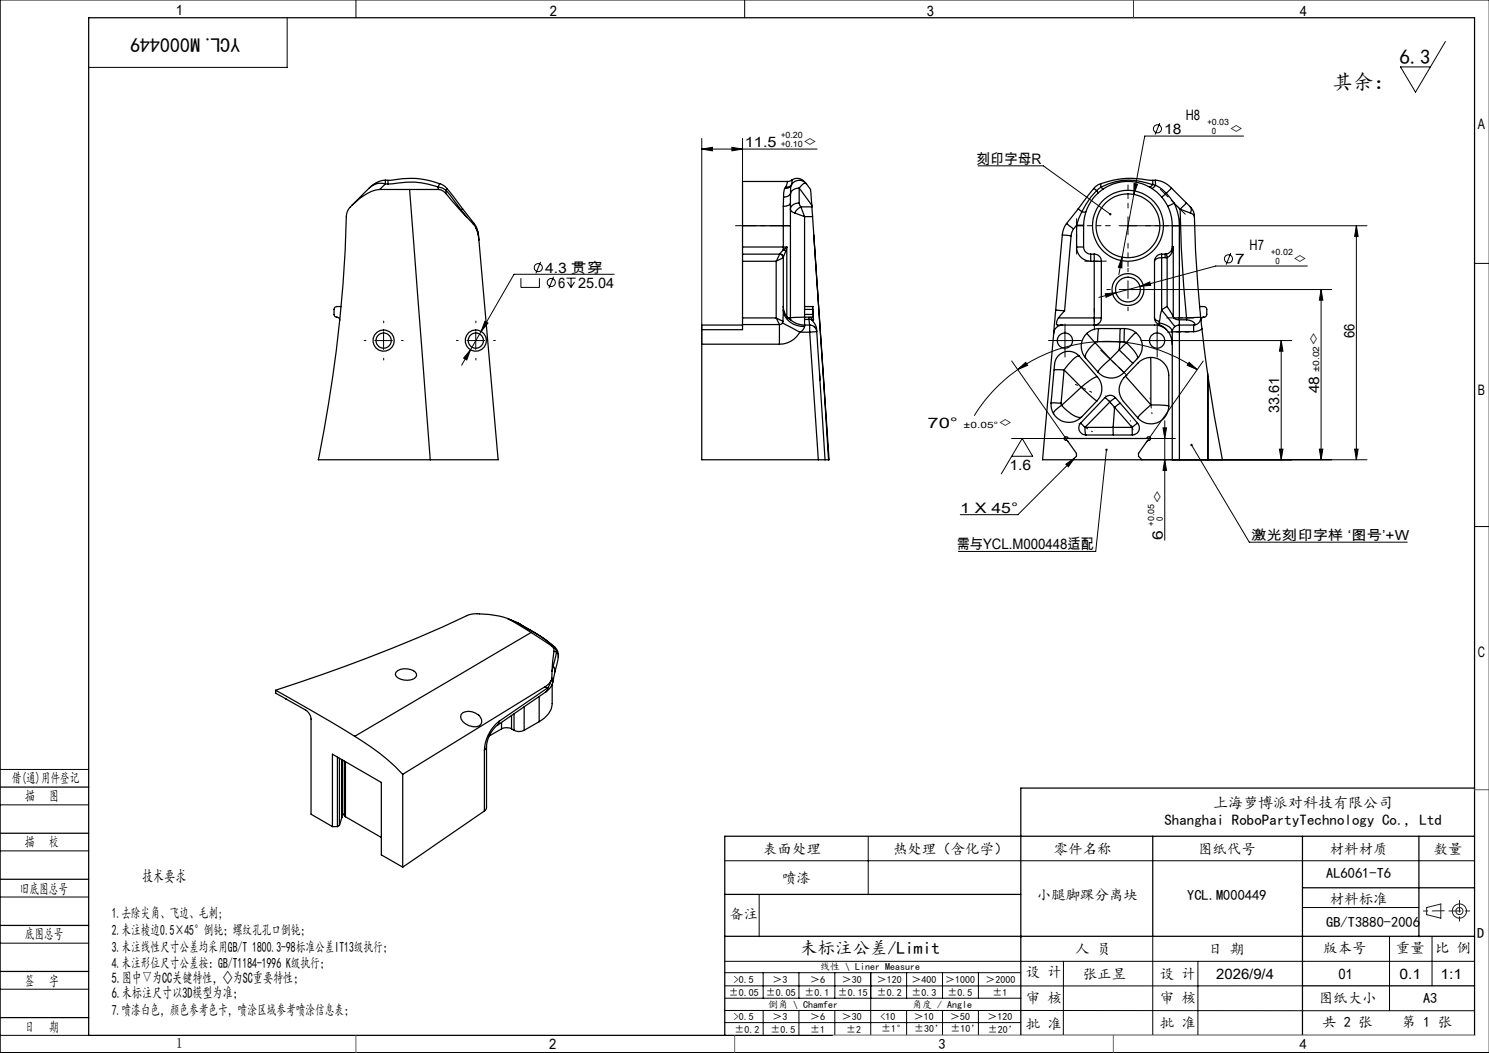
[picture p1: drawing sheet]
<svg xmlns="http://www.w3.org/2000/svg" width="420mm" height="297mm" viewBox="0 0 420 297" stroke-linecap="round" stroke-linejoin="round" font-family="sans-serif">
<g fill="none" stroke="#000" stroke-width=".28">
<path d="M100.4 0v5M210 0v5M420 0h-419.9v297h419.9M81 5v14h-56M407.7 11.7l-8.4 14.3-4.3-7.1h8.5M197.9 39v58.1M209.4 39v12.2M327.1 34.7l-1.3 3.3M350.8 38.4h-27.9l-7.3 39M197.9 42l3-.4v.9zM197.9 42h32.6M206.4 41.6l3 .4-3 .5z"/>
<path d="M275.9 46.8h18.4l18.9 13.6M319.9 51.8l1 .2-1.1 2.8zM146.9 78.5v2.6h5.3v-2.6M152.5 73.9l-1.3 3.2M156.1 78.1l-1.3 3.2M159.8 78.5h2.6M160.1 79.5l1 1.6M161.1 78.5v2.6M162.1 79.5l-1 1.6M173.2 77.4h-28.2l-9.3 16.1M316.5 72.5l-.1 3.1-.9-.2zM318.2 61.2v5"/>
<path d="M318.2 79.2v5M347.2 71.4l-1.3 3.2M368.8 75h-25.9l-28.1 7.6M382.6 63.7v66M382.6 63.7l.5 3h-1zM385.6 63.7h-69.9M415.9 74.3h4.1M105.7 96.1h5M108.2 93.6v5M131.7 96.1h5M132.7 98.7l-1 2.8-.9-.5zM134.2 93.6v5"/>
<path d="M135.7 93.5l-5.5 9.5M136.8 90.6l.9 .5-2 2.4zM297.9 96.1h5M300.4 93.6v5M311.7 82.9l3.1-.3-2.8 1.3zM314.8 82.6l-4.8 1.3M321.6 80.8l2.7-1.3 .3 1zM323.9 96.1h5M326.4 93.6v5M331 96.1h33.4M361.4 96.1v33.6M361.4 96.1l.5 3h-1z"/>
<path d="M372.6 81.7v48M372.6 81.7l.5 3h-1zM375.6 81.7h-59.9M285.4 101.8l15.9 22.8M287.1 104.2l2.2-2 .5 .8zM287.1 104.2a44.2 44.2 0 0 1 50.6 0M287.1 104.2a44.3 44.3 0 0 0-12.3 13.1M328.5 118.7v33.7M335.4 102.2l2.3 2-2.8-1.2zM339.4 101.8l-16 22.8M285.3 123.7h16.5M285.4 128.7h5.9l-3-5-5.9 10"/>
<path d="M300.6 130.9l2.5-1.7-1.8 2.5zM303.1 129.2l-16 16h-16.2M312.1 126.9l-3 28.6h-38.8M322.1 129.7h63.5M323 123.7h8.5M328 120.7h1l-.5 3zM328.5 129.7l.5 3h-1zM336.1 125.5l16.3 27.4h44.5M360.9 126.7h1l-.5 3zM372.1 126.7h1l-.5 3zM382.1 126.7h1l-.5 3zM415.9 148.5h4.1"/>
<path d="M0 217h25M0 227h25M0 240h25M244.9 236v16.3M0 253h25M204.4 242.8h211.5M214.1 252.4v11.8M367.4 256h32.8M0 266h25M0 279h25M204.4 271.1h211.5M204.4 278.1h163"/>
<path d="M204.4 274.4h83.5M215.3 274.4v7.1M225.4 274.4v7.1M235.5 274.4v7.1M245.6 274.4v17.6M255.7 274.4v7.1M265.9 274.4v7.1M276 274.4v7.1M300 271.1l-.1 21M325.2 264.1v27.9M337.9 271.1v20.9M391.9 264.1v21"/>
<path d="M403.9 264.1v14M0 292h25M204.4 285l211.5 .1M204.4 288.4h83.5M204.5 281.5h83.5M215.3 285v7M225.4 285v7M235.5 285v7M255.7 285v7M265.9 285v7M276 285v7M287.9 292h128"/>
<circle cx="326.5" cy="36.3" r="1.14"/>
<circle cx="151.8" cy="75.5" r="1.14"/>
<circle cx="155.5" cy="79.7" r="1.14"/>
<circle cx="346.5" cy="73" r="1.15"/>
</g>
<g fill="none" stroke="#191924" stroke-width=".28">
<path d="M402.4 256l4-1v4l-4-1z"/>
<circle cx="411.7" cy="257" r="1"/>
<circle cx="411.7" cy="257" r="2"/>
</g>
<g fill="none" stroke="#000" stroke-width=".28" stroke-dasharray="30.5 1.3 1.3 1.3">
<path d="M318.2 76.7v-1M103.2 96h-.5M108.2 91v-.5M113.2 96h.5M129.2 96h-.5M134.2 91v-.5M139.2 96h.5M297.9 96h-2.1M300.4 93.5v-2.1M300.4 98.5v2.2M302.9 96h2.2M313.2 81.7h-1"/>
<path d="M318.2 86.7v1M323.2 81.7h1M323.9 96h-2.1M326.4 93.5v-2.1M326.4 98.5v2.2M328.9 96h2.2M108.2 101v.5M134.2 101v.5"/>
</g>
<path d="M327.3 53.4l7 7M303.7 61.7v10" fill="none" stroke="#000" stroke-width=".28" stroke-dasharray="30.5 1.3 1.3 1.3" stroke-dashoffset="27.4"/>
<path d="M306 73.7h6.1M308.7 87v6M335.4 93.7h-6.1" fill="none" stroke="#000" stroke-width=".28" stroke-dasharray="30.5 1.3 1.3 1.3" stroke-dashoffset="29.3"/>
<path d="M336.7 89.7h-7.6" fill="none" stroke="#000" stroke-width=".28" stroke-dasharray="30.5 1.3 1.3 1.3" stroke-dashoffset="28.6"/>
<path d="M332.7 91.7v-30" fill="none" stroke="#000" stroke-width=".28" stroke-dasharray="30.5 1.3 1.3 1.3" stroke-dashoffset="15"/>
<path d="M310.5 98.8l7.4 7.1" fill="none" stroke="#000" stroke-width=".28" stroke-dasharray="30.5 1.3 1.3 1.3" stroke-dashoffset="27.3"/>
<path d="M307.9 110.6l-4.5-2.2" fill="none" stroke="#000" stroke-width=".28" stroke-dasharray="30.5 1.3 1.3 1.3" stroke-dashoffset="29.8"/>
<path d="M324.9 116.7l-.5-4.5" fill="none" stroke="#000" stroke-width=".28" stroke-dasharray="30.5 1.3 1.3 1.3" stroke-dashoffset="30.1"/>
<path d="M308.1 121.8l-3.7-2.3" fill="none" stroke="#000" stroke-width=".28" stroke-dasharray="30.5 1.3 1.3 1.3" stroke-dashoffset="30.2"/>
<path d="M314.3 115.1l-2.4-3.4M320 122.6l-1.2-4" fill="none" stroke="#000" stroke-width=".28" stroke-dasharray="30.5 1.3 1.3 1.3" stroke-dashoffset="30.3"/>
<path d="M318.2 58.7v-6.5M313.2 63.7h-6.5M318.2 68.7v6.5M323.2 63.7h6.5" fill="none" stroke="#000" stroke-width=".28" stroke-dasharray="30.5 1.3 1.3 1.3" stroke-dashoffset="29.1"/>
<path d="M223 63.7h-15.5" fill="none" stroke="#000" stroke-width=".28" stroke-dasharray="30.5 1.3 1.3 1.3" stroke-dashoffset="24.6"/>
<g fill="none" stroke="#000" stroke-width=".35">
<path d="M25 5h390.9v287h-390.9zM99.3 57.9l-.7 .7a4.2 4.2 0 0 0-.9 2.5 389.8 389.8 0 0 1-7.9 68.6h31.6M107.1 53.4a13 13 0 0 0-7.8 4.5M107.1 53.4h8.4M108.7 50.8a6.4 6.4 0 0 0-4.5 2.1M108.7 51.9a4.3 4.3 0 0 0-4.6 1.2l-4.8 4.8M108.7 50.8v1.1M108.7 50.8l.7 .1M108.7 51.9l-1.6 1.5M108.7 51.9h.7M109.4 50.9h.2a26.6 26.6 0 0 1 14.5 .9M109.4 51.9h.5a25 25 0 0 1 13.7 .8"/>
<path d="M109.4 50.9v1M115.5 53.4l5.9 76.3M115.5 53.4h8.1M123.6 52.7l.5-.9 .9 .4 1.1 1M123.6 52.7l1.2 .4 .9 .5M123.6 52.7v.7M123.6 53.4l.8 .2 1.4 1M125.7 53.6l4.4 5.6M125.7 53.6l.1 1M125.8 54.6l5.9 6.6M126.1 53.2l7.6 9.8M126.1 53.2l-.4 .4"/>
<path d="M130.1 59.2l1.6 2M130.5 58.9l-.4 .3M220.9 58.2v5.5M221 55.6l-.1 2.6M221.4 53.1l-.4 2.5M221.4 53.1a1.76 1.76 0 0 0 1.8-.8l-.2 2.2M221.6 52.7l-.2 .4M222.2 51.2l1.1-.4v1.1M222.2 51.2h-12.8v12.5M222.2 51.2l-.6 1.5M223 59a1.41 1.41 0 0 0 1.2 1.1M223 59v30.7"/>
<path d="M223 57.3a1.98 1.98 0 0 1-2.1 .9M223 57.3v1.7M223 54.5v2.8M223 54.5a1.94 1.94 0 0 1-2 1.1M223.2 52.1a1.64 1.64 0 0 1-1.6 .6M223.4 50.8a2.76 2.76 0 0 1 3.8 .8M225.4 57.3a2.2 2.2 0 0 0-2.4 1.7M225.4 57.3l.5 1M225.4 53.1l3.6 4.8M225.4 53.1a2.4 2.4 0 0 0-2.4 1.4M225.4 53.1v4.2M225.9 58.3l-1 .8-.7 1"/>
<path d="M225.9 58.3l1 2.8M225.9 58.3h3.1M227.5 51.9a2.52 2.52 0 0 0-4.3 .4M227.5 51.9l1.1 1.5 .4 4.5M227.5 51.9l-.7-.2-1.4 1.4M227.5 51.9h.1M229 57.9v.4M229 58.3l.2 2.8M304.1 58.9l-3.3 4.1M304.1 58.9l1.1 .8M305.2 59.7l-1.5 3.8M305.2 59.7l1.1 .1"/>
<path d="M308.5 53.2l-4.4 5.7M308.5 53.2l.8 .6M309.3 53.8l-1.6 1.8-2.5 4.1M309.3 53.8l.5 .6M310.5 51.8l-.9 .4-1.1 1M310.5 51.8l.1 1M310.6 52.8l.6 .5M310.6 52.8l-1.3 1M325.2 50.9h-.5a25.4 25.4 0 0 0-14.2 .9M325.2 50.9v1.1M325.2 52a18.1 18.1 0 0 0-14.6 .8M325.2 52l-1 .7"/>
<path d="M325.2 52l.7 .3M325.9 50.9a6.2 6.2 0 0 1 4.5 2.2M325.9 50.8v1.5M325.9 50.8l-.7 .1M325.9 52.3l-.5 .5-.6 .3M325.9 52.3a8.4 8.4 0 0 1 3.1 2.2M329 54.5l-1.3 1.1M329 54.5l2.2 2.8M330.4 53.1l-1.4 1.4M330.4 53.1l4.2 4.2M331.2 57.3l-1.8 .9M331.2 57.3a15 15 0 0 1 1.5 6.4"/>
<path d="M331.2 57.3l1.7 1.7M332.9 59l2.9 1.1M332.9 59l.3 10.8 1.5 19.9M334.6 57.3l-1.7 1.7M334.6 57.3l1.1 1M335.7 58.3a1.51 1.51 0 0 1 .1 1.8M335.7 58.3a3.7 3.7 0 0 1 1.2 2.8M131.7 61.2l1.8 2M133.5 63.2l.8 1.1M133.7 63l.6 1 .6 2.3M133.7 63l-.2 .2M134.3 64.3l.8 3.4"/>
<path d="M134.3 64.3l.7 2M135 66.3l.1 1.4M135.1 67.7l5.4 62h-19.1M209.4 69.7v2M209.4 71.7v2M209.4 63.7h11.5M209.4 69.7h11.5M209.4 71.7h10.6M209.4 63.7v6M209.4 73.7v16M209.4 73.7h9.5M218.9 73.7v16"/>
<path d="M220 71.6a.96 .96 0 0 1 .9 1M220 71.6v.1M220 71.7a.74 .74 0 0 1 .9 .6 .74 .74 0 0 1-.8 .8l-1.2 .6M220 71.7l-1.1 2M220.9 69.7h1M220.9 63.7h2.1M220.9 69.7v.7M220.9 70.4l.7 .4M220.9 70.4l-.9 1.2M220.9 63.7v6M220.9 72.6v13.9M221.6 70.8l-.7 1.8"/>
<path d="M221.9 69.7l-.3 1.1M221.9 69.7l-1 .7M221.9 69.7v19.6M224.2 60.1l2.7 1M226.9 61.1v25.4M226.9 61.1h2.3M229.2 61.1l4.5 68.6M229.6 66.3l4.3 63.4h-.2M299.6 66.3l2.5 .2M299.6 66.3l-1.8 21.2M300.8 63l-.8 1.5-.4 1.8M300.8 63l2 1.6"/>
<path d="M302.1 66.5l-1.8 21.2M302.8 64.6l-.7 1.9M303.7 63.5h1.9M303.7 63.7h1.9M303.7 63.5v.2M303.7 69.7h1.9M303.7 69.7a4 4 0 0 0 4 4M303.7 63.5l-.9 1.1M303.7 63.7v6M305.6 63.7a12.5 12.5 0 0 1 12.6-12.5 12.5 12.5 0 0 1 12.5 12.5M305.6 69.7a2.05 2.05 0 0 0 2.1 2M305.6 63.7v6"/>
<path d="M307.7 71.7v2M307.7 71.7h.9M307.7 73.7h.9M308.6 71.7a1.99 1.99 0 0 1 2.1 2M308.6 71.7v2M308.6 73.7h2.1M308.6 73.7v16M310.7 73.7v16M325.6 73.7v16M327.7 71.7a2.05 2.05 0 0 0-2.1 2M327.7 72.7a1.88 1.88 0 0 0-2.1 1M327.7 71.7v1"/>
<path d="M327.7 71.7h.9M327.7 72.7v14.8M327.7 72.7h.9M328.6 71.7v1M329 71.6l.2 1M329.2 72.6l-.6 .1M329.2 72.6v13.9M330.7 69.7a2.05 2.05 0 0 1-2.1 2M330.7 63.7h2M330.7 69.7h.2M330.7 63.7v6M330.7 70.8a2.51 2.51 0 0 1-1.5 1.8"/>
<path d="M330.9 69.7l-.4 .8 .2 .3M330.9 69.7l-.2 1.1M330.9 69.7v19.6M332.7 63.7v26M335.8 60.1a1.45 1.45 0 0 1 1.1 1M336.9 61.1l.3 9.6 1.2 15.8M96.2 86.5l-1.7 .1-.3 .5v1.6a1.3 1.3 0 0 0 1.3 .9l.3 .7M197.9 93v4.1M197.9 97.1v32.6h32.9M197.9 97.1h22M209.4 91.5v1.5h-11.5M209.4 91.7h-11.5v1.3"/>
<path d="M209.4 89.7v1.8M209.4 91.5h10.5M209.4 89.7h9.5M218.9 89.7l1.9 .9M218.9 89.7l1 1.8M219.9 91.5v5.6M220.7 91.1l4.9 2.6M220.7 91.1l-.2 .3-.6 .1M220.8 90.6l-.1 .5M220.9 86.5v1M220.9 86.5a5.2 5.2 0 0 0 1 2.8M220.9 87.5a5.5 5.5 0 0 0 6 4.6"/>
<path d="M220.9 87.5l-.1 3.1M221.9 89.3l.3 .4M222.2 89.7l.8 .5M222.2 89.7h.8M223 89.7v.5M223 90.2a5.7 5.7 0 0 0 3.9 1.5M225.6 93.7a6.5 6.5 0 0 1-5.7 3.4M225.6 93.7h2.8M226.9 88.7v.8M226.9 86.5v.8M226.9 89.5v.6M226.9 89.5l-3.9 .2"/>
<path d="M226.9 90.1v1.6M226.9 91.7v.4M226.9 92.1l-.6 1.1-.7 .5M226.9 89.5h2.5M226.9 86.5h2.3M226.9 88.7h2.4M226.9 87.3h2.3M226.9 87.3v1.4M226.9 90.1h1.3M226.9 91.7h1.5M228.2 90.1h.7M228.2 89.5v.6"/>
<path d="M228.2 90.1l.2 1.6M228.4 91.7a1.97 1.97 0 0 1 2 1.7M228.4 91.7v2M228.4 93.7l2.4 36M228.7 89.5l.2 .6M228.9 90.1l.2 .2M229.1 90.3l.7 .9a6 6 0 0 1 .7 4.2l2.2 34.3M229.1 90.3h.3M229.2 86.5v.8M229.2 86.5h.1M229.2 86.5l.2 3M229.2 87.3l.1 1.4"/>
<path d="M229.3 88.7l.1 .8M229.4 89.5v.8M230.4 93.6l-2 .1M297.2 94l-3.1 35.7h36.6M297.8 87.5l2.5 .2M297.8 87.5l-.6 6.5M298.6 89.7l-.5 .9v1l1.6 .1M298.6 89.7h10M299.7 91.7a2.47 2.47 0 0 0-2.5 2.3M299.7 91.7h25.9a5.1 5.1 0 0 1 3.4 1.3M300.3 87.7l-1.7 2M306.6 94l2.3 2.7"/>
<path d="M308.6 89.7v1.8a1.76 1.76 0 0 0 2.1-1.8M308.6 89.7h2.1M308.9 96.7l-1.8 1.8-.7 1.1-.3 .9 .1 .5M308.9 96.7l4.3 4.6M309.6 96.4l-.7 .3M309.6 96.4h6.3M310 92.7a5 5 0 0 0-4.6 2.9 5 5 0 0 0 .8 5.4M310 92.7l-.3 .8-.1 2.9M310 92.7h7.2M315.7 98.7l3.8 3.8M315.7 98.7l-2.5 2.6M315.9 96.4h1.2"/>
<path d="M315.9 96.4l-.2 2.3M316 92.7l-.1 3.7M317.1 96.4l.6 .2M317.2 92.7a5 5 0 0 1 4.6 3 5 5 0 0 1-1 5.4M317.2 92.7l-.1 3.7M317.7 96.6l2.5 2.8a2.01 2.01 0 0 1 .6 1.7M317.7 96.6l-2 2.1M320.4 93.8l-2.7 2.8M325.6 89.7a2.04 2.04 0 0 0 1.3 1.8M325.6 89.7l.3 .5 1.2 .4M326.9 91.5l1.1 .6 1 .9M327 91.1l-.1 .4"/>
<path d="M327 91.1l2.1 .7a2.37 2.37 0 0 1 1.6 1.9M327.1 90.6l-.1 .5M327.7 87.5l-.6 3.1M327.7 87.5l3.7 4.6M329 93a6.1 6.1 0 0 1 1.7 4.1M329.2 86.5l-1.5 1M329.2 86.5l1.7 2.8M330.7 93.7v3.4M330.7 97.1v32.6M330.9 89.3l.2 .4M331.1 89.7l.4 .3 1.2 .2M331.1 89.7h1.6"/>
<path d="M331.4 92.1l-.6 .9-.1 .7M332.7 90.2v1.5M332.7 91.7l-1.3 .4M332.7 89.7v.5M332.7 91.7v1.9M332.7 93.6h4M332.7 93.6l-2 .1M332.7 91.7h4M332.7 89.7h2M332.7 93.6v36.1M332.7 90.2h2M334.7 90.2a2.72 2.72 0 0 1 2.4 1.3l-.4 .2"/>
<path d="M334.7 89.7v.5M336.7 91.7v1.9M338.4 86.5l.3 3M338.4 86.5h1.2a.85 .85 0 0 1 .8 .8v1.4a1.11 1.11 0 0 1-1.4 .9l-.4 .5M338.6 90.1a2.05 2.05 0 0 1-1.9 1.6M338.6 90.1h.2M338.7 89.5l-4 .2M338.7 89.5l-.1 .6M338.8 90.1l.2 2.7M339 92.8l-1 .5-1.3 .3M339 92.8l1.6 12.6M339.5 89.5l-.4 .1-.3 .5"/>
<path d="M231.2 105.5l.1 1.7M296.5 113.7a5 5 0 0 0 2.9 5 5 5 0 0 0 5.7-1.1M296.5 113.7h2.8M297.3 104.3h2.8M299.3 113.7l.1 .6M299.4 114.3a3.7 3.7 0 0 0-2.2 2.4M299.4 114.3l1.9 1.8 2.1 1.3a1.82 1.82 0 0 0 1.7 .2M300.1 104.3l4.9 4.9M300.1 104.3l-.8 9.4M304.4 100.5a4 4 0 0 0-4.2-1.2 4 4 0 0 0-2.7 3.4l-1 11M304.4 100.5a2.59 2.59 0 0 0-2.3 1.5l-2 2.3M304.4 100.5l5.2 5.8"/>
<path d="M304.8 119.3a2.01 2.01 0 0 0-.3 2.2 2.01 2.01 0 0 0 1.8 1.2M304.8 119.3l1.2 1.2M305 109.2l2.7 2.6 1.7 1.3M305 109.2l-5.6 5.1M306.2 101l3.5 3.9M309.4 113.1l-4.3 4.5M309.6 106.3a5 5 0 0 1-.2 6.8M309.6 106.3a7.5 7.5 0 0 0-4.1 2.5l-.5 .4M309.7 104.9a5 5 0 0 0 7.3 .2M311.7 112.1a2.01 2.01 0 0 1 2.9 .1M311.7 112.1l1.4 1.3M311.7 112.1l-6.9 7.2"/>
<path d="M313.1 113.4l-7.1 7.1M313.1 113.4l1.3 1.5M313.2 101.3l-2.6 2.4-.9 1.2M313.2 101.3l3.8 3.8M314.4 114.9l4.9 5.6M314.4 114.9l-.4 5.6M314.6 112.2l-1.5 1.2M314.6 112.2l6.3 7.2M316 113.7l-1.6 1.2M317.5 106.1l7.1 8.1M320.8 101.1l-3.8 4M320.9 119.4a1.99 1.99 0 0 1 .3 2.1 1.99 1.99 0 0 1-1.8 1.2"/>
<path d="M320.9 119.4l-1.6 1.1M324.6 100.8v13.4M324.6 114.2l3.6 .1 1.5 .2M324.6 114.2l-3.7 3.6M329.7 114.5v-8.7a5 5 0 0 0-3.2-4.6 5 5 0 0 0-5.4 1.1l-4 4.2a5 5 0 0 0-.2 6.7l4 4.6M329.7 114.5a5 5 0 0 1-3.3 4.7 5 5 0 0 1-5.5-1.4M340.6 105.4v24.3M340.6 105.4l.1 .8M340.7 106.2l1.8 11.3 2.3 12.2h-12.1M340.7 106.2v23.5M230.8 129.7h1.9M232.7 129.7h1"/>
<path d="M302.6 129.7l1-1v-.8l-2.7-3.7a.57 .57 0 0 1-.7-.3 .57 .57 0 0 1 .3-.7 .57 .57 0 0 1 .8 .3l.4 .2 21.8-.2a.57 .57 0 0 1 .7-.3 .57 .57 0 0 1 .3 .7 .57 .57 0 0 1-.7 .3l-2.7 3.7v.8l1 1M306 120.5h8M306 120.5l.3 2.2M306.3 122.7h13.1M314 120.5v2.2M314 120.5h5.3M319.3 120.5l.1 2.2M330.7 129.7h2M143.2 174.5l2.6 1.1M143.9 174.8a24 24 0 0 0-11-1.6l-.6 .2a468.2 468.2 0 0 1-54.5 21.3M143.9 174.8l5.9 3.6M143.9 174.8l2.2 1"/>
<path d="M146.1 175.8l-.3-.2 .5 .2M146.1 175.8l.5 .2M146.1 175.8h.2M146.3 175.8l.5 .3M146.6 176l1.4 .8a38.2 38.2 0 0 1 8.5 5.8M146.6 176a44.1 44.1 0 0 1 9.4 6.3M149.8 178.4l-49.8 29.3M149.8 178.4l5.8 3.8M77.8 194.7v.8l8.8 5.1a3.3 3.3 0 0 1 1.1 2.2v26.9l6.1 3.4M77.8 194.7l15.4 8.8 6.8 4.2M111.7 189.6a4.1 4.1 0 0 1 5.7 .4 1.52 1.52 0 0 1-1.5 1.8 4.5 4.5 0 0 1-4.2-1.1l-.2-.6zM147.8 199.4v6.6"/>
<path d="M152.1 196.5v7M153.6 193.8l-40 24.6M153.6 193.8l.9 .2M154 195.1l-13.7 9.4M154.5 194l-13.7 9.4M154.5 194l-.1 .7-.4 .4M155.4 192.1l-.5 .7-1.3 1M155.4 192.1l-.9 1.9M155.6 182.2l.4 .4 .2 1.1M155.6 182.2l.4 .1M155.6 191.2l-.2 .9M155.6 191.2l.3 1.3"/>
<path d="M155.7 189.4l-.1 1.8M155.8 193v5.4a6.1 6.1 0 0 1-3.7 5.1M155.9 192.5l-.5 1.2-1.4 1.4M156 182.3l.7 .7 .3 .9M156 187.9l.5 .8v.8M156 182.3l.5 .3M156 187.9l-.3 1.5M156.2 183.7l-.5 5.7M156.2 183.7l.8 .2M156.5 182.6l.8 1 .2 1.7M156.5 189.5l-.6 3M157 183.9l-1 4"/>
<path d="M157 183.9l.4 .7 .1 .7M157.5 185.3l-1 4.2M95.2 213.6v19.5M95.7 213.9v18.9M96.4 214.3v16.2M97.1 214.7v15.3l.3 .4M97.4 214.8v15.6M100 207.7l2.4 1.5a57.2 57.2 0 0 1 11.2 9.2M113.6 218.4v26.2M130.5 201.1a3.7 3.7 0 0 1 5.4 2.6 1.89 1.89 0 0 1-2.5 1.3 3.2 3.2 0 0 1-3.4-3.4zM136.6 211.6v17.1M137.2 210.7v17.1l-.6 .9"/>
<path d="M137.2 210.7l-.6 .9M140.3 204.5a8.4 8.4 0 0 0-3.1 6.2M140.8 203.4a11.2 11.2 0 0 0-4.2 8.2M140.8 203.4l-.1 .7-.4 .4M141.5 205.6a3 3 0 0 1 2.8 0M141.5 205.6l-3.5 2M141.5 203.8v1.8M144.3 205.6l.7 .4M144.3 201.8v3.8M145 206a3.1 3.1 0 0 0 2.8 0M145 201.3v4.7M152.1 203.5l-4.3 2.5"/>
<path d="M0 222h25M0 235h25M93.8 233.1v-20.4l13.8 8v20.4l6 3.5M93.8 233.1h1.4M95.7 232.8l-.5 .3M96.4 230.4v.1M96.4 229.6l.7 .3M96.4 230.5l-.7 2.3M97.4 230.4l10.2 5.8M136.6 228.7l-23 15.9M325.2 235.9v28.2M367.4 235.9v56.1"/>
<path d="M400.2 235.9v28.3M415.9 235.9h-211.5v56.1M415.9 222.3h-128v69.7M0 248h25M204.4 252.3h83.5M367.4 250.4h48.5M0 261h25M0 274h25M204.4 264.1h211.5M367.4 278.1h48.5M0 287h25"/>
<circle cx="318.2" cy="63.7" r="10"/>
<circle cx="318.2" cy="63.7" r="9"/>
<circle cx="108.2" cy="96.1" r="2.16"/>
<circle cx="108.2" cy="96.1" r="3"/>
<circle cx="134.2" cy="96.1" r="3"/>
<circle cx="134.2" cy="96.1" r="2.15"/>
<circle cx="300.4" cy="96.1" r="2.15"/>
<circle cx="318.2" cy="81.7" r="3.5"/>
<circle cx="318.2" cy="81.7" r="4.5"/>
<circle cx="326.4" cy="96.1" r="2.15"/>
</g>
<path d="M407.4 256.9l-5.9 .1M408.7 256.9h6M411.7 253.9v6" fill="none" stroke="#191924" stroke-width=".28" stroke-dasharray="6.3 1.3 1.3 1.3" stroke-dashoffset="3"/>
<path d="M235 292h180.9" fill="none" stroke="#c0c0c0" stroke-width=".28"/>
<path d="M319.7 0v5M415.9 222.7h4.1M100.4 292v5M207.2 292v5M314 292v5" fill="none" stroke="#00f" stroke-width=".28"/>
<path d="M406.4 255h.1" fill="none" stroke="#0ff" stroke-width=".28"/>
<g fill="#000">
<path d="M206.4 41.6l3 .4-3 .5zM197.9 42l3-.4v.9z"/>
<path d="M132.7 98.7l-1.9 2.3 .9 .5zM136.8 90.6l-1.1 2.9 2-2.4zM335.4 102.2l2.3 2-2.8-1.2zM287.1 104.2l2.2-2 .5 .8zM316.5 72.5l-1 2.9 .9 .2zM319.9 51.8l-.1 3 1.1-2.8zM311.7 82.9l.3 1 2.8-1.3zM321.6 80.8l3-.3-.3-1zM300.6 130.9l2.5-1.7-1.8 2.5z"/>
<path d="M311.9 126.6a.33 .33 0 0 0 0 .5 .33 .33 0 0 0 .5-.1 .33 .33 0 0 0-.3-.5v.4v-.4zM312.9 60.2v.4l.5 .1-.2-.3 .2 .2v-.4zM335.8 125.3a.34 .34 0 0 0 .1 .5 .34 .34 0 0 0 .5-.2 .34 .34 0 0 0-.5-.4l.2 .3z"/>
<path d="M328 120.7h1l-.5 3zM328.5 129.7l.5 3h-1z"/>
<path d="M360.9 126.7h1l-.5 3zM361.4 96.1l.5 3h-1zM372.1 126.7h1l-.5 3zM372.6 81.7l.5 3h-1zM382.1 126.7h1l-.5 3zM382.6 63.7l.5 3h-1z"/>
</g>
<g font-size="5.8">
<text x="394.8" y="18">6.3</text>
<text x="375.9" y="25.2">其余：</text>
</g>
<text font-size="5.6" x="67.7" y="10.6" transform="rotate(-180 67.7 10.6)">YCL.M000449</text>
<text font-size="4.9" x="225.7" y="269">未标注公差/Limit</text>
<text font-size="4.7" x="40.1" y="248.8">技术要求</text>
<g font-size="4.2">
<text x="342.2" y="227.9">上海萝博派对科技有限公司</text>
<text x="328.5" y="232.8">Shanghai RoboPartyTechnology Co., Ltd</text>
<text x="31.5" y="277.4">5.图中▽为CC关键特性，◇为SC重要特性；</text>
<text x="31.5" y="281.6">6.未标注尺寸以3D模型为准；</text>
</g>
<g font-size="4.1">
<text x="49.6" y="4.3">1</text>
<text x="155.1" y="4.6">2</text>
<text x="261.4" y="4.6">3</text>
<text x="366.6" y="4.6">4</text>
<text x="334.5" y="33.7">H8</text>
<text x="210.1" y="41.5">11.5</text>
<text x="226.4" y="41.5">◇</text>
<text x="328.4" y="37.8">18</text>
<text x="346.7" y="37.8">◇</text>
<text x="416.9" y="36.3">A</text>
<text x="275.4" y="46.2">刻印字母R</text>
<text x="352.5" y="70.4">H7</text>
<text x="153.7" y="76.9">4.3 贯穿</text>
<text x="348.4" y="74.5">7</text>
<text x="364.7" y="74.5">◇</text>
<text x="157.4" y="81.1">6</text>
<text x="163.1" y="81.1">25.04</text>
<text x="382" y="95.3" transform="rotate(-90 382 95.3)">66</text>
<text x="372.1" y="97.5" transform="rotate(-90 372.1 97.5)">◇</text>
<text x="372.1" y="111" transform="rotate(-90 372.1 111)">48</text>
<text x="416.9" y="111.3">B</text>
<text x="360.8" y="116.6" transform="rotate(-90 360.8 116.6)">33.61</text>
<text x="261.6" y="120.7">70°</text>
<text x="281.6" y="120.7">◇</text>
<text x="284.8" y="132.5">1.6</text>
<text x="328" y="142.2" transform="rotate(-90 328 142.2)">◇</text>
<text x="270.9" y="144.6">1 X 45°</text>
<text x="269.9" y="154.9">需与YCL.M000448适配</text>
<text x="328" y="152.4" transform="rotate(-90 328 152.4)">6</text>
<text x="416.9" y="185.3">C</text>
<text x="3.3" y="220.9">借(通)用件登记</text>
<text x="7.1" y="226">描</text>
<text x="13.9" y="226">图</text>
<text x="7" y="238.9">描</text>
<text x="13.8" y="238.9">校</text>
<text x="215.3" y="240.8">表面处理</text>
<text x="251.9" y="240.8">热处理（含化学）</text>
<text x="297.3" y="240.8">零件名称</text>
<text x="337.9" y="240.8">图纸代号</text>
<text x="375.1" y="240.8">材料材质</text>
<text x="404.4" y="240.8">数量</text>
<text x="220.6" y="249">喷漆</text>
<text x="374.1" y="247.7">AL6061-T6</text>
<text x="5.6" y="252">旧底图总号</text>
<text x="292.5" y="253.7">小腿脚踝分离块</text>
<text x="334.9" y="253.7">YCL.M000449</text>
<text x="375.1" y="254.9">材料标准</text>
<text x="31.5" y="258.9">1.去除尖角、飞边、毛刺;</text>
<text x="31.5" y="263.6">2.未注棱边0.5×45°倒钝；螺纹孔孔口倒钝；</text>
<text x="205.7" y="259.3">备注</text>
<text x="374.1" y="261.4">GB/T3880-2006</text>
<text x="7" y="265">底图总号</text>
<text x="31.5" y="268.4">3.未注线性尺寸公差均采用GB/T 1800.3-98标准公差IT13级执行；</text>
<text x="303.3" y="269">人 员</text>
<text x="340.8" y="269">日 期</text>
<text x="373.2" y="268.7">版本号</text>
<text x="393.7" y="268.7">重量</text>
<text x="404.8" y="268.7">比 例</text>
<text x="416.7" y="264.6">D</text>
<text x="31.5" y="273.2">4.未注形位尺寸公差按：GB/T1184-1996 K级执行；</text>
<text x="289.3" y="275.5">设 计</text>
<text x="7" y="278">签</text>
<text x="13.8" y="278">字</text>
<text x="305.4" y="276">张正昱</text>
<text x="327.2" y="276">设 计</text>
<text x="343.1" y="276">2026/9/4</text>
<text x="377.5" y="276">01</text>
<text x="394.8" y="276">0.1</text>
<text x="406.3" y="276">1:1</text>
<text x="31.5" y="286.4">7.喷漆白色，颜色参考色卡，喷涂区域参考喷涂信息表；</text>
<text x="289.3" y="283">审 核</text>
<text x="327.2" y="282.9">审 核</text>
<text x="372" y="283">图纸大小</text>
<text x="401.4" y="283">A3</text>
<text x="7" y="291">日</text>
<text x="13.8" y="291">期</text>
<text x="289.3" y="290.1">批 准</text>
<text x="327.2" y="290">批 准</text>
<text x="373" y="289.8">共 2 张</text>
<text x="395.4" y="289.8">第 1 张</text>
<text x="49.6" y="295.6">1</text>
<text x="154.9" y="296">2</text>
<text x="264.7" y="296">3</text>
<text x="366.6" y="296">4</text>
</g>
<text font-size="3.9" x="352.9" y="152.3">激光刻印字样 ‘图号’+W</text>
<g font-size="2.8">
<text x="231.3" y="273.6">线性 \ Liner Measure</text>
<text x="205.6" y="280.8">±0.05</text>
<text x="207" y="277.2">&gt;0.5</text>
<text x="216" y="280.8">±0.05</text>
<text x="217.9" y="277.2">＞3</text>
<text x="227" y="280.8">±0.1</text>
<text x="228.5" y="277.2">＞6</text>
<text x="236.3" y="280.8">±0.15</text>
<text x="237.5" y="277.2">＞30</text>
<text x="247.4" y="277.2">＞120</text>
<text x="247.4" y="280.8">±0.2</text>
<text x="257.1" y="277.2">＞400</text>
<text x="257.1" y="280.8">±0.3</text>
<text x="266.6" y="277.2">＞1000</text>
<text x="267.3" y="280.8">±0.5</text>
<text x="278" y="277.2">＞2000</text>
<text x="279.9" y="280.8">±1</text>
<text x="207" y="287.8">&gt;0.5</text>
<text x="216.6" y="284.3">倒角 \ Chamfer</text>
<text x="217.9" y="287.8">＞3</text>
<text x="228.5" y="287.8">＞6</text>
<text x="237.5" y="287.8">＞30</text>
<text x="248.4" y="287.8">&lt;10</text>
<text x="257.3" y="284.3">角度 / Angle</text>
<text x="257.8" y="287.8">＞10</text>
<text x="268" y="287.8">＞50</text>
<text x="278.5" y="287.8">＞120</text>
<text x="207.1" y="291.3">±0.2</text>
<text x="217.3" y="291.3">±0.5</text>
<text x="228.5" y="291.3">±1</text>
<text x="238.7" y="291.3">±2</text>
<text x="248.6" y="291.1">±1°</text>
<text x="257.8" y="291.1">±30’</text>
<text x="268.1" y="291.1">±10’</text>
<text x="278.6" y="291.2">±20’</text>
</g>
<g font-size="2.4">
<text x="340.6" y="35.3">+0.03</text>
<text x="220.3" y="39">+0.20</text>
<text x="220.3" y="41.5">+0.10</text>
<text x="341.8" y="37.8">0</text>
<text x="358.6" y="72">+0.02</text>
<text x="359.8" y="74.4">0</text>
<text x="372.1" y="104.9" transform="rotate(-90 372.1 104.9)">±0.02</text>
<text x="271.8" y="120.7">±0.05°</text>
<text x="325.5" y="148.3" transform="rotate(-90 325.5 148.3)">+0.05</text>
<text x="328" y="147.1" transform="rotate(-90 328 147.1)">0</text>
</g>
</svg>
